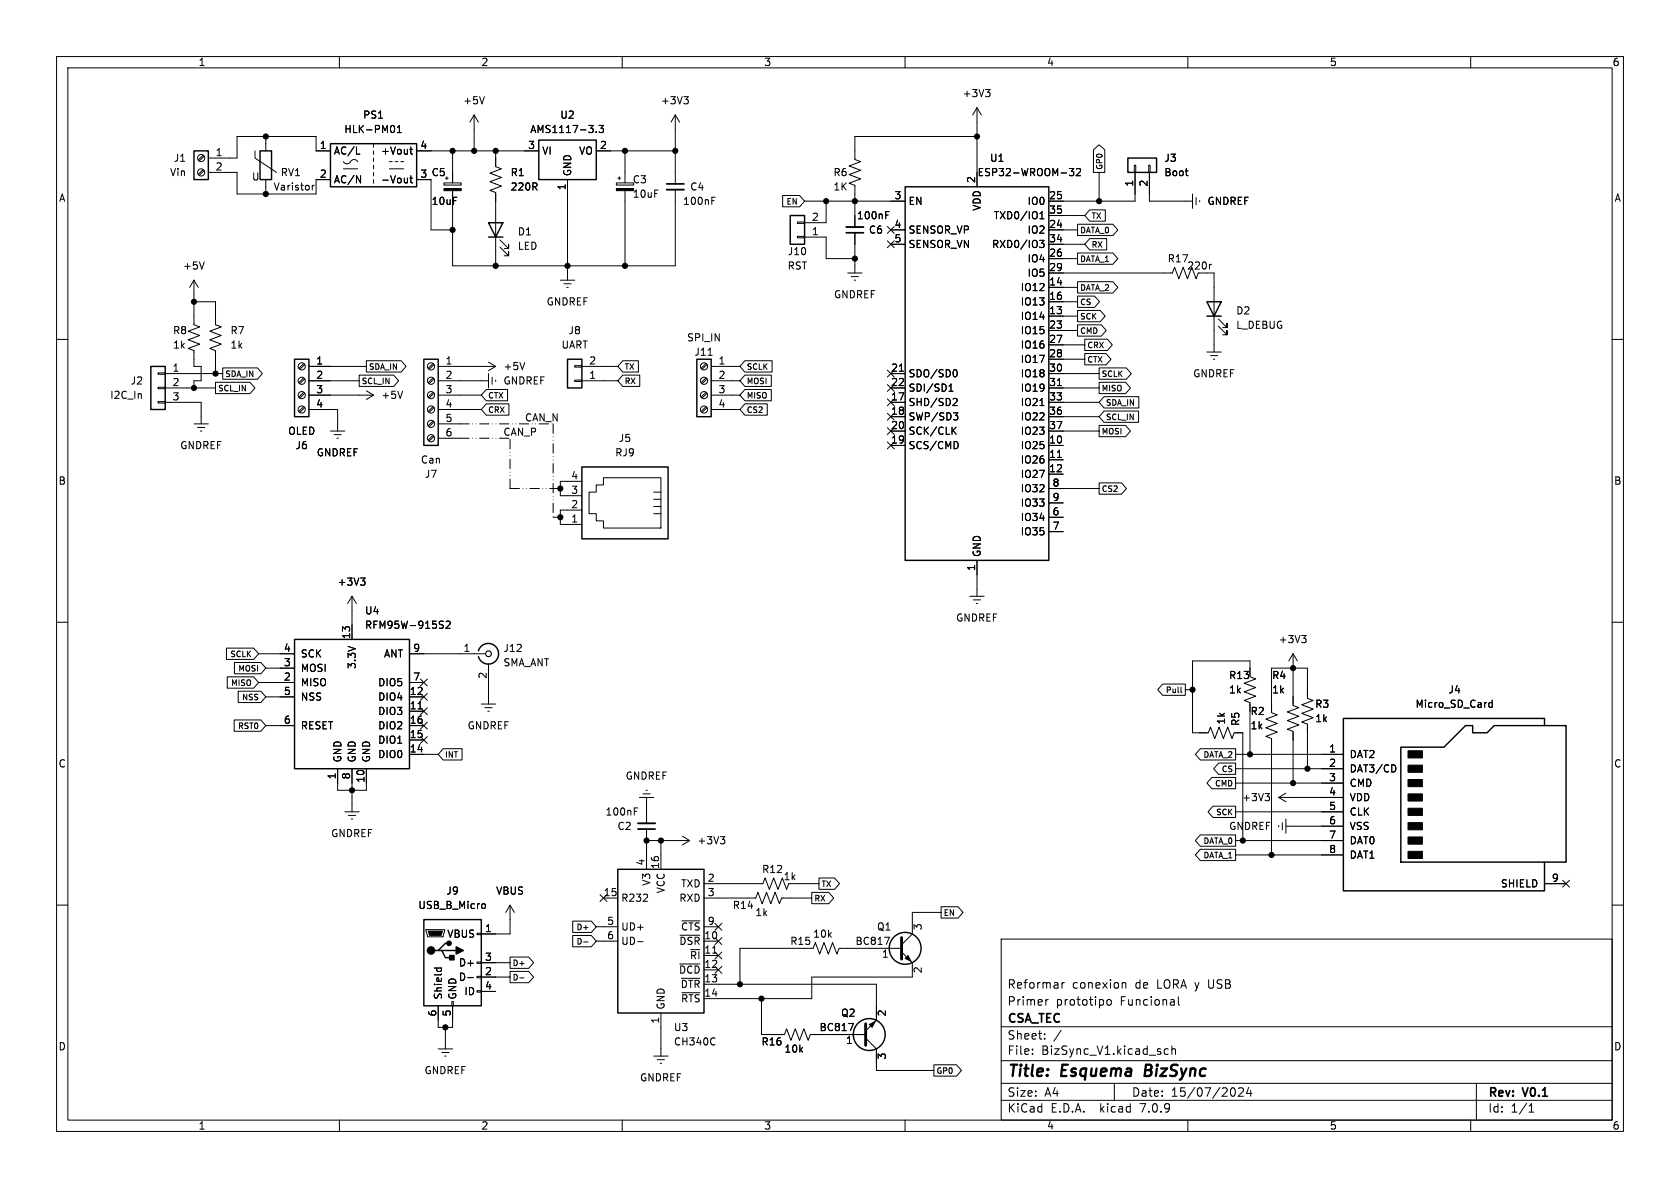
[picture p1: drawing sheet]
<svg xmlns="http://www.w3.org/2000/svg" width="297mm" height="210mm" viewBox="0 0 297 210" stroke-linecap="round" stroke-linejoin="round" font-family="sans-serif">
<g fill="none" stroke="#000" stroke-width=".18">
<path d="M10 10h277v190h-277zM12 12h273v186h-273zM60 10v2M85.6 17.1l-.4 1.3M110 10v2M120.9 17.1h.8l-.4 .5M121.4 17.6l.3 .2v.3l-.3 .3M160 10v2M172.7 19.1v13.9M172.7 19.1l-.7 1.2M172.7 19.1l.8 1.2M174.2 15.8h.8l-.4 .5"/>
<path d="M174.8 16.3l.2 .2v.3l-.2 .3M210 10v2M260 10v2M35.9 30l-.8 .8M35.9 27.4l-.8 .9M36.1 30.1l-.9 .9M36.1 27.6l-.9 .8M36.8 30.5h5.1v3.8h14v-2.5h2.5M45.1 26.7v1.2l3.8 2.6M47 24.1v2.6M47 31.8v2.5M55.2 32.8v.8"/>
<path d="M55.6 32.8l-.4 .2M58.4 26.7h-2.5v-2.6h-14v3.8h-5.1M60.7 28.6a.78 .78 0 0 0 .8 .3 .78 .78 0 0 0 .6-.5 .73 .73 0 0 1 1.1 .2M60.7 29.8h2.5M63 27.2h.6M63 31.1l.7 1.2v-1.2M66 25.4v.6M66 26.7v.6M66 27.9v.7M66 29.2v.6M66 30.5v.6M66 31.8v.6"/>
<path d="M68.8 29.8h2.6M68.8 28.6h.5M69.6 22.3l.2 .4-.2 .6M69.8 28.6h.6M70.2 23.4h.8M70.2 22.5l.4-.3v1.2M70.9 28.6h.5M72.4 31.5h.5M72.4 26.4h.5M72.6 26v1.1l.3 .1M72.6 31.1v1l.3 .2M73.7 31.8h2.5v8.8h3.8"/>
<path d="M73.7 26.7h21.5M78.5 32.3h3v.4h-3zM78.7 31.5h.5M80 26.7v5.6M83.8 20.3l-.7 1.3M83.8 20.3v6.4M83.8 20.3l.8 1.3M87.6 26.7v2.8l1 .3-2 .8 2 .8-2 .7 2 .8-2 .8 1 .3v13M100.3 31.8v17.7M105.4 26.7h14M105.4 23.3v.1M105.9 22.2h.8l-.4 .5 .3 .1v.5l-.2 .1-.5-.1"/>
<path d="M109 32.3h3v.4h-3zM109.2 31.5h.5M109.5 31.2v.6M110.5 26.7v5.6M110.5 33.7v13.3M119.4 20.3l-.8 1.3M119.4 20.3v12.2M119.4 33.5v13.5h-39.4v-13.3M119.4 20.3l.7 1.3M125.8 35.5h.5M125.8 34.9h.6M138.4 34.6h3l.8 1-.8 1h-3z"/>
<path d="M141 39.2h1.2v.3h-1.2zM142.2 35.6h17.8M146 35.6v3.8h-3.8M156.6 38h.4M156.6 37.4h.6M172.7 24.1h-21.6v4.1l1 .4-2 .7 2 .8-2 .8 2 .7-2 .8 1 .4v7.3M183.8 38.7h.8M183.8 37.8l.4-.4v1.3M185.4 38.1h6.4M189 29.8h.8l-.4 .5 .4 .1v.5l-.2 .2-.6-.2M190.3 29.9l.5-.1 .2 .4-.8 .9h.8M190.5 39.6h6.2l.9 1-.9 1h-6.2z"/>
<path d="M192.6 37.1h2.8v2h-2.8l-.8-1zM193.3 26.5l1-.9 1 .9v4h-2zM194.3 30.5v5.1M200.5 29.2h.3v1.3h-.3zM200.7 30.5v5.1h-15.3M203.1 29.2h.2v1.3h-.2zM203.2 30.5v5.1h7.6M209.5 30.2h.5M209.9 31.1h.1M210.8 34.3v2.5M211.5 34.9v1.3M212.1 35.4v.3"/>
<path d="M10 60h2M34.3 49.5v7.9l1 .4-2 .7 2 .8-2 .8 2 .7-2 .8 1 .4v2.8h1.3v2.5h-1.3v1.3M34.3 53.3h3.8v4.1l1 .4-2 .7 2 .8-2 .8 2 .7-2 .8 1 .4v4M34.3 49.5l-.8 1.3M34.3 49.5l.8 1.3M36.1 46.3l-.4 1.3M88.4 43.7l1.5 1.5v-.7v.7h-.7M88.4 42.4l1.5 1.5v-.7v.7h-.7M99.1 49.5h2.5M99.7 50.2h1.3M100.2 50.8h.3M141 41.8h1.2v.2h-1.2z"/>
<path d="M142.2 41.9h3.8v3.8h5.1M149.9 48.3h2.5M150.5 48.9h1.3M151 49.5h.3M151.1 41.1v7.2M156.9 40l1.2 1.2M156.9 42.6l1.2 1.2M157.5 40.6h2.5M157.5 43.2h2.5M158.1 40l-1.2 1.2M158.1 42.6l-1.2 1.2M183.8 42.5h.8l-.5 .5 .4 .1v.5l-.2 .2-.5-.1"/>
<path d="M185.4 48.3h21.9l.3-1.1 .8 2.1 .8-2.1 .7 2.1 .8-2.1 .8 2.1 .3-1M185.4 55.9h5.1M185.4 50.8h5.1M185.4 53.3h5.1M185.4 58.4h5.1M185.4 40.6h5.1M185.4 45.7h5.1M185.4 43.2h6.4M190.5 49.8h6.2l.9 1-.9 1h-6.2zM190.5 54.9h4l.9 1-.9 1h-4zM190.5 52.3h3l.9 1-.9 1h-3zM190.5 57.4h4.2l.9 1-.9 1h-4.2z"/>
<path d="M190.5 44.7h6.2l.9 1-.9 1h-6.2zM191.8 60h4l.8 1-.8 1h-4zM192.6 42.2h3v2h-3l-.8-1zM213.4 48.3h1.2v13.9M214.2 46.7l-.3 .1M215.4 57.7l1.5 1.5v-.8v.8h-.7M215.4 56.4l1.5 1.5v-.7v.7h-.7M285 60h2M27.9 71h1.3v.2h-1.3zM27.9 68.5h1.3v.2h-1.3zM27.9 65.9h1.3v.3h-1.3zM29.2 71.1h6.4v3.8"/>
<path d="M29.2 66h10.2M29.2 68.6h8.9M34.3 74.9h2.5M34.9 75.6h1.3M35.4 76.2h.3M38.1 67.6h6.1l.9 1-.9 1h-6.1zM39.4 65h6.1l.9 1-.9 1h-6.1zM53.7 71.9l-.9 .8M53.7 69.3l-.9 .9M53.7 66.8l-.9 .8M53.7 64.3l-.9 .8M53.9 72.1l-.9 .8"/>
<path d="M53.9 69.5l-.9 .9M53.9 67l-.9 .8M53.9 64.4l-.9 .9M54.6 64.8h10.2M54.6 67.3h8.9M54.6 69.9h11.4M54.6 72.4h5.1v3.8M58.4 76.2h2.6M59.1 76.8h1.2M59.6 77.5h.2M63.5 66.3h6.1l.9 1-.9 1h-6.1zM64.8 63.8h6.1l.9 1-.9 1h-6.1z"/>
<path d="M64.8 69.1l1.2 .8M66 69.9l-1.2 .7M71.2 69.2l-.5 1.2M76.6 77l-.9 .8M76.6 74.4l-.9 .9M76.6 71.9l-.9 .8M76.6 69.3l-.9 .9M76.6 66.8l-.9 .8M76.6 64.3l-.9 .8M76.7 77.1l-.8 .9M76.7 74.6l-.8 .8M76.7 72.1l-.8 .8"/>
<path d="M76.7 69.5l-.8 .9M76.7 67l-.8 .8M76.7 64.4l-.8 .9M77.5 64.8h10.1M77.5 67.3h8.9M77.5 69.9h7.6M77.5 72.4h7.6M77.5 74.9h3.8M77.5 77.5h3.8M86 68.8h3.7v2.1h-3.7l-.9-1zM86 71.4h4v2h-4l-.9-1zM86.4 64l1.2 .8"/>
<path d="M86.4 66v2.6M87 66.7v1.2M87.6 64.8l-1.2 .7M87.6 67.2v.2M92.8 64.1l-.5 1.2M101.6 64.6h1.3v.3h-1.3zM101.6 67.2h1.3v.2h-1.3zM102.9 64.8h6.3M102.9 67.3h6.3M110.1 63.8h2.8v2h-2.8l-.9-1zM110.1 66.3h3v2h-3l-.9-1zM124.8 71.9l-.8 .8"/>
<path d="M124.8 69.3l-.8 .9M124.8 66.8l-.8 .8M124.8 64.3l-.8 .8M125 72.1l-.9 .8M125 69.5l-.9 .9M125 67l-.9 .8M125 64.4l-.9 .9M125.2 62.8h.7M125.7 64.8h5.1M125.7 67.3h5.1M125.7 69.9h5.1M125.7 72.4h5.1"/>
<path d="M131.7 71.4h3.9v2h-3.9l-.9-1zM131.7 63.8h4.8v2h-4.8l-.9-1zM131.7 68.8h4.7v2.1h-4.7l-.9-1zM131.7 66.3h4.7v2h-4.7l-.9-1zM156.9 78.1l1.2 1.2M156.9 65.4l1.2 1.2M156.9 68l1.2 1.2M156.9 75.6l1.2 1.2M156.9 73.1l1.2 1.2M156.9 70.5l1.2 1.2M157.5 78.7h2.5M157.5 71.1h2.5"/>
<path d="M157.5 73.7h2.5M157.5 76.2h2.5M157.5 66h2.5M157.5 68.6h2.5M158.1 78.1l-1.2 1.2M158.1 65.4l-1.2 1.2M158.1 68l-1.2 1.2M158.1 75.6l-1.2 1.2M158.1 73.1l-1.2 1.2M158.1 70.5l-1.2 1.2M159 65.6h.7M167.8 69.2h.7"/>
<path d="M167.8 68.3l.3-.4v1.3M168.5 76.1l.5 .7M168.6 73h.7l-.4 .5 .4 .1v.4l-.2 .2h-.4M168.7 70.4l.4 .1 .1 .3-.8 .9h.8M168.8 65.3a.68 .68 0 0 1 .4 .7 .68 .68 0 0 1-.4 .6M169 75.5l-.7 .7M169.2 78.1l.2 .5-.2 .7M183.8 71.7h.8M185.4 63.5h6.4M185.4 78.7h2.6M185.4 71.1h8.9M185.4 73.7h8.9"/>
<path d="M185.4 76.2h8.9M185.4 66h8.9M185.4 68.6h8.9M185.4 61h6.4M186.9 68.2h.8M191.8 62.5h3.7l.9 1-.9 1h-3.7zM194.3 67.6h4.7l.9 1-.9 1h-4.7zM194.3 65h4.8l.9 1-.9 1h-4.8zM194.3 75.2h4.7l.9 1-.9 1h-4.7zM195.2 72.7h6.1v2h-6.1l-.9-1zM195.2 70.1h6.1v2h-6.1l-.9-1zM213.4 62.2h2.5"/>
<path d="M214 62.9h1.3M214.5 63.5h.3M102.9 90.2h-3.8v2.5h3.8M102.9 85.1h-3.8v2.5h3.8M104.1 87h1.3v-1.3h1.3v-1.2h10.1v8.8h-10.1v-1.2h-1.3v-1.3h-1.3zM115.6 90.8h1.2M115.6 89.5h1.2M115.6 88.3h1.2M115.6 87h1.2M172.7 99.1v6.3M185.4 81.3h2.6M185.4 83.8h2.6"/>
<path d="M185.4 91.4h2.6M185.4 94h2.6M185.4 86.4h8.9M185.4 88.9h2.6M186.9 80.9h.8M194.3 85.4h4l.8 1-.8 1h-4zM10 110h2M40 114.6h4.8l.9 1-.9 1h-4.8zM40.2 119.6h4.6l.9 1.1-.9 1h-4.6zM41.4 117.1h4.7l.9 1-.9 1h-4.7zM45.7 115.6h6.4M47 118.1h5.1"/>
<path d="M62.2 105.4v7.6M62.2 105.4l-.7 1.3M62.2 105.4l.8 1.3M63.7 102.2h.8l-.4 .5M64.3 102.7l.2 .2v.3l-.2 .2M72.4 115.6h13.5M77.9 110.4l.4 .1 .1 .3-.3 .3h-.3M77.9 109.8l.5 .1M78.9 109.9l.5-.1 .2 .4-.8 .9h.8M86.4 117.3v7.2M171.4 105.4h2.6M172.1 106h1.3"/>
<path d="M172.6 106.7h.2M221 119.6l1 .4-2 .8 2 .7-2 .8 2 .8-2 .7 1 .4v9.2M221 119.4v-2.6h-10.2v12.7h2.8l.4-1 .8 2.1 .7-2.1 .8 2.1 .7-2.1 .8 2.1 .4-1.1h1.5v19.1M228.6 115.6v9.1l1 .4-2 .8 2 .7-2 .8 2 .7-2 .8 1 .4v9.1M228.6 115.6l-.8 1.2M228.6 115.6l.8 1.2M230.1 112.3h.8l-.4 .5M230.7 112.8l.2 .3v.3l-.2 .2M285 110h2M41.4 127.3h4.7l.9 1-.9 1h-4.7zM42.1 122.2h4l.9 1-.9 1h-4zM45.7 120.7h6.4"/>
<path d="M47 123.2h5.1M47 128.3h5.1M59.7 135.9v3.8h5.1v-3.8M62.2 135.9v7.6M72.4 133.4h5.1M72.4 125.7h2.5M72.4 123.2h2.5M72.4 130.8h2.5M72.4 128.3h2.5M72.4 120.7h2.5M73.9 125.3h.7M74.3 122.6l1.2 1.2"/>
<path d="M74.3 130.2l1.2 1.2M74.3 127.7l1.2 1.2M74.3 120l1.2 1.3M74.3 125.1l1.2 1.2M75.5 122.6l-1.2 1.2M75.5 130.2l-1.2 1.2M75.5 127.7l-1.2 1.2M75.5 120l-1.2 1.3M75.5 125.1l-1.2 1.2M78.3 132.3h3.4v2.1h-3.4l-.8-1zM85.1 124.5h2.5M85.7 125.1h1.3"/>
<path d="M86.2 125.7h.3M114.2 139.7h.2M205.5 120.9h4v2h-4l-.8-1zM208.8 121.4v.9l.1 .1M209.5 121.9h1.3M212.2 132.3h6.2v2.1h-6.2l-.9-1zM214.2 137.4h4.2v2h-4.2l-.8-1zM215.4 134.9h3v2h-3l-.8-1zM218.4 133.4h19.1M218.4 135.9h19.1M218.4 138.4h19.1M231.1 135.9v-7.9l-1-.4 2.1-.7-2.1-.8 2.1-.8-2.1-.7 2.1-.8-1.1-.4v-5.3h-6.3v7.9l1 .4-2 .7 2 .8-2 .8 2 .7-2 .8 1 .4v20.5"/>
<path d="M246.5 135.3l.3 .4-.3 .7M263.2 124.8l.2 .2h.4M263.8 123.8v1.2M263.8 124.3l-.4-.1-.2 .2M10 160h2M61 143.5h2.5M61.6 144.1h1.3M62.1 144.8h.3M85.4 159.8h.3l.1 .2v.5l-.4 .1M106.1 158.1l1.2 1.3M106.7 158.8h2.5M107.3 158.1l-1.2 1.3"/>
<path d="M112.1 143.4h.5M112.1 142.8h.6M113 141h2.6M113.7 140.3h1.2M114.3 148.6h7.6M114.3 141v4.5M114.3 146.6v7.1M116.8 148.6v5.1M120.6 147.8l1.3 .8M121.9 148.6l-1.3 .8M124.5 156.2h10.4l.4-1 .7 2 .8-2 .7 2 .8-2 .8 2 .3-1M124.5 158.8h9.1l.4-1.1 .7 2.1 .8-2.1 .8 2.1 .7-2.1 .8 2.1 .4-1h5.3"/>
<path d="M127.4 147.9h.7l-.4 .5M127.9 148.4l.2 .2v.3l-.2 .3M139.7 156.2h5.1M143.5 157.7h3l.9 1.1-.9 1h-3zM144.8 155.2h2.7l.9 1-.9 1h-2.7zM212.2 147.6h6.2v2h-6.2l-.9-1zM212.2 150.1h6.2v2h-6.2l-.9-1zM214.4 142.5h4v2h-4l-.8-1zM218.4 143.5h19.1M218.4 148.6h19.1M218.4 151.1h19.1M223.7 140.3h.7l-.4 .5"/>
<path d="M224.2 140.8l.2 .2v.3l-.2 .2M226.1 141l1.2 .7M226.1 141h11.4M226.1 145.9v.3M226.7 145.4v1.3M227.3 140.2l-1.2 .8M227.3 146.1h10.2M227.3 144.8v2.5M273 156.2h3.9M276.3 155.6l1.2 1.2M277.5 155.6l-1.2 1.2M285 160h2"/>
<path d="M75.3 164.3h3.3v.3l-.2 1h-2.8zM76.8 171.1h1.2M77.3 171.1l-.1 .4M77.5 177.8v3.8h2.5v-3.8M78 171.1v.4M79.9 177h.2v.8h-.2zM82.7 172.8h1M84.3 175.1h.8v.3h-.8zM84.3 172.6h.8v.2h-.8zM84.3 170.1h.8v.2h-.8zM84.3 165h.8v.2h-.8zM85.1 172.7h5.1"/>
<path d="M85.1 170.2h5.1M85.1 175.3h2.5M90.2 171.7h3.3l.8 1-.8 1h-3.3zM90.2 169.2h3.3l.8 1-.8 1h-3.3zM90.2 160l-.8 1.3M90.2 160v5.1h-5.1M90.2 160l.7 1.3M91.9 172.9h.7M101.2 165.4h3.3l.9 1-.9 1h-3.3zM101.2 162.8h3.3l.9 1-.9 1h-3.3zM103.2 166.5h.7M105.4 166.4h3.8"/>
<path d="M105.4 163.8h3.8M112.7 166.5h1M116.8 179.1v7.6M120.2 170.4h3.5M120.2 165.3h3.5M120.5 172.9h3.2M120.5 175.5h3.2M120.5 162.8h3.2M124.5 174h30.4v6.3l-1.9 1.9M124.5 166.4h2.5M124.5 168.9h2.5M124.5 171.5h2.5"/>
<path d="M124.5 163.8h2.5M126 168.5h.7M126.4 165.8l1.2 1.2M126.4 163.2l1.2 1.2M126.4 170.8l1.2 1.3M126.4 168.3l1.2 1.2M127.6 165.8l-1.2 1.2M127.6 163.2l-1.2 1.2M127.6 170.8l-1.2 1.3M127.6 168.3l-1.2 1.2M134.6 176.5v6.4h4.1l.4-1 .7 2 .8-2 .8 2 .7-2 .8 2 .4-1h1.5M156.4 165.7h.8l-.5 1.2"/>
<path d="M159.4 168.3l1.9 1.9v2.5h-17.8v3.8h-19M159.4 167.6h-11.1l-.3 1.1-.8-2.1-.8 2.1-.7-2.1-.8 2.1-.8-2.1-.3 1h-13v6.4M166.4 160.3h3l.8 1-.8 1h-3zM166.4 161.3h-5.1v3.8l-1.9 1.9M177 166h108v32h-108zM184.9 176.7v1M185.3 176.7l-.3 .1-.1 .2M187.7 173.7v1M188.2 173.7l-.3 .1-.2 .2M195.7 176.8l.3-.1 .4 .1 .1 .6-.2 .2-.3 .1-.3-.1zM198.5 173.8h.5v.9M208.3 176.2v1.3l.2 .2"/>
<path d="M60 198v2M77.5 185.4h2.5M78.1 186.1h1.3M78.6 186.7h.3M78.7 181.6v3.8M110 198v2M115.6 186.7h2.5M116.2 187.3h1.3M116.7 188h.3M126.3 183.5l.1 .1M126.4 184.6l-.1 .1M147.3 182.9h5.7"/>
<path d="M150 180.9h.9l-.6 1.3M153 183.5l1.9 1.9v3.8h10.2M160 198v2M165.1 188.2h4l.9 1-.9 1h-4zM177 194.5h108M177 191.5h108M177 187.5h108M177 181.5h108M182.5 186.3v.1M182.5 185.5v.1M184.7 183.6v.1M184.7 182.8v.1"/>
<path d="M187.6 182.1l-1.3 2M197 191.5v3M206.5 185.5l-.4-.1-.3 .3v.4l.2 .2h.5M207.2 185.5l.2-.1 .3 .1 .1 .9M207.2 184.9v1.5M210 198v2M218 192.3a.94 .94 0 0 1 0 1.5M219 192.4l.5-.1 .2 .1 .1 .3-.9 1.1h.9M220.7 192.2l-.3 1.1h.9M221.1 192.8v1M260 198v2M261 191.5v6.5"/>
<path d="M270.3 196.6h.9M270.3 195.5l.4-.4v1.5"/>
<circle cx="35.6" cy="30.5" r=".63"/>
<circle cx="35.6" cy="27.9" r=".63"/>
<circle cx="53.3" cy="69.8" r=".63"/>
<circle cx="53.3" cy="64.8" r=".63"/>
<circle cx="53.3" cy="72.4" r=".63"/>
<circle cx="53.3" cy="67.3" r=".63"/>
<circle cx="76.2" cy="77.5" r=".63"/>
<circle cx="76.2" cy="72.4" r=".63"/>
<circle cx="76.2" cy="64.8" r=".63"/>
<circle cx="76.2" cy="69.8" r=".63"/>
<circle cx="76.2" cy="67.3" r=".63"/>
<circle cx="76.2" cy="74.9" r=".63"/>
<circle cx="124.5" cy="72.4" r=".63"/>
<circle cx="124.5" cy="67.3" r=".63"/>
<circle cx="124.5" cy="69.8" r=".63"/>
<circle cx="124.5" cy="64.8" r=".63"/>
</g>
<path d="M202.6 188.2l-.3 2h.8" fill="none" stroke="#000" stroke-width=".4"/>
<g fill="none" stroke="#000" stroke-width=".25">
<path d="M34.3 26.7h2.5v5.1h-2.5zM46 26.7h2v5.1h-2zM58.4 25.4h15.3v7.6h-15.3zM86.4 39.4h2.5l-1.3 2.5zM95.2 24.8h10.2v7h-10.2zM139.7 38.1h2.5v5.1h-2.5zM160 33h25.4v66.1h-25.4zM199.4 27.9h5.1v2.6h-5.1zM86.4 41.9h2.5M213.4 53.3h2.5l-1.3 2.6zM213.4 55.9h2.5M26.7 64.8h2.5v7.6h-2.5z"/>
<path d="M52.1 63.5h2.5v10.2h-2.5zM74.9 63.5h2.6v15.2h-2.6zM100.3 63.5h2.6v5.1h-2.6zM123.2 63.5h2.5v10.2h-2.5zM102.9 82.6h15.2v12.7h-15.2zM52.1 113h20.3v22.9h-20.3zM84.6 115.1a1.81 1.81 0 0 1 2.8-1 1.81 1.81 0 0 1 0 2.9 1.81 1.81 0 0 1-2.8-.9M247.6 132.1h7.7l3.8-3.8h1.2v1.2h2.6l1.3-1.2h12.7v24.1h-29.3zM273 128.3v-1.3h-35.5v30.5h35.5v-5.1M109.2 153.7h15.3v25.4h-15.3zM74.9 162.6h10.2v15.2h-10.2zM77.5 168h.6l.6 1.3h1.3"/>
<path d="M78.1 168h2.5M79.4 166.8h-.7l-1.2 1.2h-.7"/>
<circle cx="160" cy="167.6" r="2.82"/>
<circle cx="153.7" cy="182.9" r="2.82"/>
</g>
<g fill="#000" stroke="#000" stroke-width=".18">
<path d="M78.5 33.3h3v.4h-3zM109 33.3h3v.4h-3zM248.9 137.8h2.6v1.3h-2.6zM248.9 135.3h2.6v1.2h-2.6zM248.9 132.7h2.6v1.3h-2.6zM248.9 150.5h2.6v1.3h-2.6zM248.9 148h2.6v1.2h-2.6zM248.9 145.4h2.6v1.3h-2.6zM248.9 142.9h2.6v1.2h-2.6zM248.9 140.3h2.6v1.3h-2.6zM75.7 164.6h2.5l-.2 .8h-2.1zM160 169.4l.5-.5 .5 1z"/>
<path d="M153.7 181.1l1-.5-.5 1z"/>
<circle cx="47" cy="24.1" r=".46"/>
<circle cx="47" cy="34.3" r=".46"/>
<circle cx="80" cy="26.7" r=".46"/>
<circle cx="83.8" cy="26.7" r=".46"/>
<circle cx="87.6" cy="26.7" r=".46"/>
<circle cx="110.5" cy="26.7" r=".46"/>
<circle cx="119.4" cy="26.7" r=".46"/>
<circle cx="146" cy="35.6" r=".46"/>
<circle cx="151.1" cy="35.6" r=".46"/>
<circle cx="172.7" cy="24.1" r=".46"/>
<circle cx="194.3" cy="35.6" r=".46"/>
<circle cx="34.3" cy="53.3" r=".46"/>
<circle cx="80" cy="40.6" r=".46"/>
<circle cx="87.6" cy="47" r=".46"/>
<circle cx="100.3" cy="47" r=".46"/>
<circle cx="110.5" cy="47" r=".46"/>
<circle cx="151.1" cy="45.7" r=".46"/>
<circle cx="34.3" cy="68.6" r=".46"/>
<circle cx="38.1" cy="66" r=".46"/>
<circle cx="99.1" cy="91.4" r=".46"/>
<circle cx="99.1" cy="86.4" r=".46"/>
<circle cx="228.6" cy="118.1" r=".46"/>
<circle cx="62.2" cy="139.7" r=".46"/>
<circle cx="210.8" cy="121.9" r=".46"/>
<circle cx="221" cy="133.4" r=".46"/>
<circle cx="228.6" cy="138.4" r=".46"/>
<circle cx="231.1" cy="135.9" r=".46"/>
<circle cx="114.3" cy="148.6" r=".46"/>
<circle cx="116.8" cy="148.6" r=".46"/>
<circle cx="219.7" cy="148.6" r=".46"/>
<circle cx="224.8" cy="151.1" r=".46"/>
<circle cx="130.8" cy="174" r=".46"/>
<circle cx="134.6" cy="176.5" r=".46"/>
<circle cx="78.7" cy="181.6" r=".46"/>
</g>
<path d="M159.4 165.7v3.8M153 181v3.8" fill="none" stroke="#000" stroke-width=".51"/>
<path d="M117.9 33.5h3M149.6 40.1h3.1M112.8 145.5h3" fill="none" stroke="#000" stroke-width=".33"/>
<path d="M117.9 32.5h3M149.6 41.1h3.1M112.8 146.6h3" fill="none" stroke="#000" stroke-width=".3"/>
<g fill="#000" stroke="#000" stroke-width=".25">
<path d="M79.5 168.9h.8v.8h-.8zM80.6 167.4l1.3 .6-1.3 .7z"/>
<circle cx="76.2" cy="168" r=".63"/>
<circle cx="79.4" cy="166.8" r=".38"/>
</g>
<circle cx="86.4" cy="115.6" r=".51" fill="none" stroke="#000" stroke-width=".2"/>
<path d="M81.3 77.5h8.9M81.3 74.9h16.5M97.8 74.9v16.5M90.2 86.4v-8.9M90.2 86.4h8.9M99.1 91.4h-1.3" fill="none" stroke="#000" stroke-width=".18" stroke-dasharray="1.7 .6 0 .6 0 .6"/>
<g font-size="2.8">
<text x="178" y="190.9">Title:</text>
<text x="187.7" y="190.9">Esquema</text>
<text x="203.2" y="190.9">BizSync</text>
</g>
<g font-size="2.1">
<text x="178" y="178">Primer</text>
<text x="178" y="175">Reformar</text>
<text x="186.7" y="178">prototipo</text>
<text x="189.5" y="175">conexion</text>
<text x="198.1" y="178">Funcional</text>
<text x="200.7" y="175">de</text>
<text x="204.7" y="175">LORA y USB</text>
<text x="178" y="184">Sheet:</text>
<text x="178" y="181.2">CSA_TEC</text>
<text x="178" y="186.7">File:</text>
<text x="184.1" y="186.7">BizSync_V1.kicad_sch</text>
<text x="178" y="196.9">KiCad</text>
<text x="178" y="194.1">Size:</text>
<text x="184.7" y="194.1">A4</text>
<text x="185.7" y="196.9">E.D.A.</text>
<text x="194.6" y="196.9">kicad</text>
<text x="200" y="194.1">Date:</text>
<text x="201.8" y="196.9">7.0.9</text>
<text x="207" y="194.1">15/07/2024</text>
<text x="263" y="194.3">Rev:</text>
<text x="263" y="196.9">Id:</text>
<text x="267.1" y="196.9">1/1</text>
<text x="269.4" y="194.3">V0.1</text>
</g>
<g font-size="1.8">
<text x="35" y="11.9">1</text>
<text x="85" y="11.9">2</text>
<text x="135" y="11.9">3</text>
<text x="185" y="11.9">4</text>
<text x="235" y="11.9">5</text>
<text x="285" y="11.9">6</text>
<text x="170.1" y="17.4">+3V3</text>
<text x="60.8" y="23.7">HLK-PM01</text>
<text x="64.1" y="21.2">PS1</text>
<text x="81.8" y="18.6">+5V</text>
<text x="93.6" y="23.7">AMS1117-3.3</text>
<text x="99" y="21.2">U2</text>
<text x="116.7" y="18.6">+3V3</text>
<text x="30.6" y="28.8">J1</text>
<text x="38" y="27.7">1</text>
<text x="56.4" y="26.4">1</text>
<text x="58.9" y="27.5">AC/L</text>
<text x="67.3" y="27.5">+Vout</text>
<text x="74.2" y="26.4">4</text>
<text x="93.3" y="26.4">3</text>
<text x="95.8" y="27.5">VI</text>
<text x="102.3" y="27.5">VO</text>
<text x="106" y="26.4">2</text>
<text x="174.9" y="28.8">U1</text>
<text x="205.7" y="28.8">J3</text>
<text x="10.3" y="35.9">A</text>
<text x="30" y="31.3">Vin</text>
<text x="38" y="30.2">2</text>
<text x="44.4" y="32.1">U</text>
<text x="48.3" y="33.9">Varistor</text>
<text x="49.5" y="31.3">RV1</text>
<text x="56.4" y="31.5">2</text>
<text x="58.9" y="32.6">AC/N</text>
<text x="67.3" y="32.6">-Vout</text>
<text x="74.2" y="31.5">3 C5</text>
<text x="90.2" y="31.3">R1</text>
<text x="90.2" y="33.9">220R</text>
<text x="100.1" y="33.7" transform="rotate(-90 100.1 33.7)">1</text>
<text x="101.2" y="31.2" transform="rotate(-90 101.2 31.2)">GND</text>
<text x="111.8" y="32.6">C3</text>
<text x="111.8" y="35.2">10uF</text>
<text x="121.9" y="33.9">C4</text>
<text x="147.2" y="31.3">R6</text>
<text x="147.2" y="33.9">1K</text>
<text x="158" y="35.3">3</text>
<text x="172.5" y="32.5" transform="rotate(-90 172.5 32.5)">2</text>
<text x="172.7" y="31.3">ESP32-WROOM-32</text>
<text x="185.4" y="35.3">25</text>
<text x="200.4" y="33.1" transform="rotate(-90 200.4 33.1)">1</text>
<text x="202.9" y="33.1" transform="rotate(-90 202.9 33.1)">2</text>
<text x="205.7" y="31.3">Boot</text>
<text x="285.3" y="35.9">A</text>
<text x="76.2" y="36.4">10uF</text>
<text x="91.4" y="41.8">D1</text>
<text x="120.7" y="36.4">100nF</text>
<text x="143.4" y="41.7">1</text>
<text x="143.4" y="39.1">2</text>
<text x="151.4" y="39">100nF</text>
<text x="153.5" y="41.5">C6</text>
<text x="158" y="40.4">4</text>
<text x="160.5" y="36.4">EN</text>
<text x="160.5" y="41.5">SENSOR_VP</text>
<text x="173.6" y="37.4" transform="rotate(-90 173.6 37.4)">VDD</text>
<text x="175.6" y="39">TXD0/IO1</text>
<text x="181.6" y="41.5">IO2</text>
<text x="181.6" y="36.4">IO0</text>
<text x="185.4" y="40.4">24</text>
<text x="185.4" y="37.8">35</text>
<text x="213.4" y="36.4">GNDREF</text>
<text x="32.3" y="47.9">+5V</text>
<text x="91.4" y="44.4">LED</text>
<text x="139.1" y="47.9">RST</text>
<text x="139.2" y="45.3">J10</text>
<text x="158" y="42.9">5</text>
<text x="160.5" y="44">SENSOR_VN</text>
<text x="175.3" y="44">RXD0/IO3</text>
<text x="181.6" y="46.6">IO4</text>
<text x="185.4" y="45.5">26</text>
<text x="185.4" y="42.9">34</text>
<text x="206.3" y="46.6">R17</text>
<text x="209.8" y="47.9">220r</text>
<text x="147.3" y="52.9">GNDREF</text>
<text x="180.4" y="51.7">IO12</text>
<text x="181.6" y="49.1">IO5</text>
<text x="185.4" y="50.5">14</text>
<text x="185.4" y="53.1">16</text>
<text x="185.4" y="48">29</text>
<text x="30.5" y="59.3">R8</text>
<text x="40.6" y="59.3">R7</text>
<text x="96.5" y="54.2">GNDREF</text>
<text x="100.4" y="59.3">J8</text>
<text x="180.4" y="56.7">IO14</text>
<text x="180.4" y="54.2">IO13</text>
<text x="180.4" y="59.3">IO15</text>
<text x="185.4" y="55.6">13</text>
<text x="185.4" y="58.2">23</text>
<text x="218.4" y="55.8">D2</text>
<text x="218.4" y="58.3">L_DEBUG</text>
<text x="30.4" y="65.8">1</text>
<text x="30.5" y="61.8">1k</text>
<text x="40.6" y="61.8">1k</text>
<text x="55.8" y="64.5">1</text>
<text x="78.7" y="64.5">1</text>
<text x="88.9" y="65.6">+5V</text>
<text x="99.2" y="61.8">UART</text>
<text x="104.1" y="64.5">2</text>
<text x="121.4" y="60.6">SPI_IN</text>
<text x="122.7" y="63.1">J11</text>
<text x="126.9" y="64.5">1</text>
<text x="157.4" y="65.8">21</text>
<text x="180.4" y="61.8">IO16</text>
<text x="180.4" y="64.4">IO17</text>
<text x="185.4" y="60.7">27</text>
<text x="185.4" y="63.2">28</text>
<text x="185.4" y="65.8">30</text>
<text x="19.4" y="70.7">I2C_In</text>
<text x="23" y="68.2">J2</text>
<text x="30.4" y="68.3">2</text>
<text x="30.4" y="70.9">3</text>
<text x="55.8" y="67.1">2</text>
<text x="55.8" y="69.6">3</text>
<text x="67.3" y="70.7">+5V</text>
<text x="78.7" y="67.1">2</text>
<text x="78.7" y="69.6">3</text>
<text x="88.9" y="68.2">GNDREF</text>
<text x="104.1" y="67.1">1</text>
<text x="126.9" y="67.1">2</text>
<text x="126.9" y="69.6">3</text>
<text x="157.4" y="70.9">17</text>
<text x="157.4" y="68.3">22</text>
<text x="160.5" y="72">SHD/SD2</text>
<text x="160.5" y="66.9">SDO/SD0</text>
<text x="160.5" y="69.4">SDI/SD1</text>
<text x="180.4" y="66.9">IO18</text>
<text x="180.4" y="69.4">IO19</text>
<text x="180.4" y="72">IO21</text>
<text x="185.4" y="68.3">31</text>
<text x="185.4" y="70.9">33</text>
<text x="210.8" y="66.9">GNDREF</text>
<text x="50.8" y="77.1">OLED</text>
<text x="55.8" y="72.1">4</text>
<text x="78.7" y="72.1">4</text>
<text x="78.7" y="74.7">5</text>
<text x="78.7" y="77.2">6</text>
<text x="88.9" y="77.1">CAN_P</text>
<text x="92.7" y="74.6">CAN_N</text>
<text x="126.9" y="72.1">4</text>
<text x="157.4" y="73.4">18</text>
<text x="157.4" y="75.9">20</text>
<text x="160.5" y="74.5">SWP/SD3</text>
<text x="160.5" y="77.1">SCK/CLK</text>
<text x="180.4" y="74.5">IO22</text>
<text x="180.4" y="77.1">IO23</text>
<text x="185.4" y="73.4">36</text>
<text x="185.4" y="75.9">37</text>
<text x="31.8" y="79.6">GNDREF</text>
<text x="52.1" y="79.6">J6</text>
<text x="55.9" y="80.9">GNDREF</text>
<text x="74.3" y="82.1">Can</text>
<text x="108.7" y="80.9">RJ9</text>
<text x="109.3" y="78.3">J5</text>
<text x="157.4" y="78.5">19</text>
<text x="160.5" y="79.6">SCS/CMD</text>
<text x="180.4" y="79.6">IO25</text>
<text x="180.4" y="82.1">IO26</text>
<text x="185.4" y="78.5">10</text>
<text x="185.4" y="81">11</text>
<text x="185.4" y="83.6">12</text>
<text x="10.3" y="85.9">B</text>
<text x="75" y="84.7">J7</text>
<text x="100.9" y="89.9">2</text>
<text x="100.9" y="87.4">3</text>
<text x="100.9" y="84.8">4</text>
<text x="180.4" y="84.7">IO27</text>
<text x="180.4" y="87.2">IO32</text>
<text x="180.4" y="89.8">IO33</text>
<text x="186" y="86.1">8</text>
<text x="186" y="88.6">9</text>
<text x="285.3" y="85.9">B</text>
<text x="100.9" y="92.5">1</text>
<text x="180.4" y="92.3">IO34</text>
<text x="180.4" y="94.8">IO35</text>
<text x="186" y="91.2">6</text>
<text x="186" y="93.7">7</text>
<text x="172.5" y="101" transform="rotate(-90 172.5 101)">1</text>
<text x="173.6" y="98.6" transform="rotate(-90 173.6 98.6)">GND</text>
<text x="59.6" y="103.7">+3V3</text>
<text x="62" y="113.1" transform="rotate(-90 62 113.1)">13</text>
<text x="64.4" y="108.8">U4</text>
<text x="64.4" y="111.4">RFM95W-915S2</text>
<text x="168.9" y="110.1">GNDREF</text>
<text x="226" y="113.9">+3V3</text>
<text x="50.1" y="117.9">3</text>
<text x="50.1" y="115.3">4</text>
<text x="53.1" y="119">MOSI</text>
<text x="53.1" y="116.4">SCK</text>
<text x="63.1" y="118.4" transform="rotate(-90 63.1 118.4)">3.3V</text>
<text x="67.8" y="116.4">ANT</text>
<text x="73" y="115.3">9</text>
<text x="81.8" y="115.3">1</text>
<text x="88.9" y="115.5">J12</text>
<text x="88.9" y="118">SMA_ANT</text>
<text x="50.1" y="120.4">2</text>
<text x="50.1" y="122.9">5</text>
<text x="53.1" y="121.5">MISO</text>
<text x="53.1" y="124.1">NSS</text>
<text x="66.8" y="124.1">DIO4</text>
<text x="66.8" y="121.5">DIO5</text>
<text x="72.3" y="125.5">11</text>
<text x="72.3" y="122.9">12</text>
<text x="73" y="120.4">7</text>
<text x="86.1" y="120.1" transform="rotate(-90 86.1 120.1)">2</text>
<text x="217.2" y="120.2">R13</text>
<text x="217.2" y="122.8">1k</text>
<text x="224.8" y="120.2">R4</text>
<text x="224.8" y="122.8">1k</text>
<text x="232.4" y="125.3">R3</text>
<text x="250.1" y="125.3">Micro_SD_Card</text>
<text x="256" y="122.8">J4</text>
<text x="50.1" y="128">6</text>
<text x="53.1" y="129.1">RESET</text>
<text x="66.8" y="126.6">DIO3</text>
<text x="66.8" y="131.7">DIO1</text>
<text x="66.8" y="129.1">DIO2</text>
<text x="72.3" y="130.6">15</text>
<text x="72.3" y="128">16</text>
<text x="82.6" y="129.1">GNDREF</text>
<text x="216.8" y="128.2" transform="rotate(-90 216.8 128.2)">1k</text>
<text x="219.3" y="128.4" transform="rotate(-90 219.3 128.4)">R5</text>
<text x="221" y="126.6">R2</text>
<text x="221" y="129.1">1k</text>
<text x="232.4" y="127.9">1k</text>
<text x="10.3" y="135.9">C</text>
<text x="59.4" y="137.9" transform="rotate(-90 59.4 137.9)">1</text>
<text x="60.6" y="134.9" transform="rotate(-90 60.6 134.9)">GND</text>
<text x="62" y="137.9" transform="rotate(-90 62 137.9)">8</text>
<text x="63.1" y="134.9" transform="rotate(-90 63.1 134.9)">GND</text>
<text x="65.6" y="134.9" transform="rotate(-90 65.6 134.9)">GND</text>
<text x="66.8" y="134.2">DIO0</text>
<text x="72.3" y="133.1">14</text>
<text x="234.9" y="133.1">1</text>
<text x="234.9" y="135.6">2</text>
<text x="238.5" y="134.2">DAT2</text>
<text x="238.5" y="136.8">DAT3/CD</text>
<text x="285.3" y="135.9">C</text>
<text x="64.5" y="138.5" transform="rotate(-90 64.5 138.5)">10</text>
<text x="110.5" y="138">GNDREF</text>
<text x="219.5" y="141.8">+3V3</text>
<text x="234.9" y="138.2">3</text>
<text x="234.9" y="140.7">4</text>
<text x="234.9" y="143.3">5</text>
<text x="238.5" y="139.3">CMD</text>
<text x="238.5" y="141.8">VDD</text>
<text x="58.4" y="148.2">GNDREF</text>
<text x="107" y="144.4">100nF</text>
<text x="109.1" y="146.9">C2</text>
<text x="123.2" y="149.5">+3V3</text>
<text x="217.2" y="146.9">GNDREF</text>
<text x="234.9" y="145.8">6</text>
<text x="234.9" y="148.3">7</text>
<text x="238.5" y="144.4">CLK</text>
<text x="238.5" y="146.9">VSS</text>
<text x="238.5" y="149.5">DAT0</text>
<text x="114" y="153.1" transform="rotate(-90 114 153.1)">4</text>
<text x="116.6" y="153.7" transform="rotate(-90 116.6 153.7)">16</text>
<text x="125" y="156">2</text>
<text x="134.6" y="154.5">R12</text>
<text x="138.4" y="155.8">1k</text>
<text x="234.9" y="150.9">8</text>
<text x="238.5" y="152">DAT1</text>
<text x="274.2" y="156">9</text>
<text x="73.9" y="160.9">USB_B_Micro</text>
<text x="78.8" y="158.3">J9</text>
<text x="87.6" y="158.3">VBUS</text>
<text x="106.6" y="158.5">15</text>
<text x="109.7" y="159.6">R232</text>
<text x="115.2" y="156.7" transform="rotate(-90 115.2 156.7)">V3</text>
<text x="117.7" y="158" transform="rotate(-90 117.7 158)">VCC</text>
<text x="120" y="159.6">RXD</text>
<text x="120.3" y="157.1">TXD</text>
<text x="125" y="158.5">3</text>
<text x="129.4" y="160.9">R14</text>
<text x="265.2" y="157.1">SHIELD</text>
<text x="79" y="166">VBUS</text>
<text x="85.7" y="164.8">1</text>
<text x="107.2" y="163.6">5</text>
<text x="107.2" y="166.1">6</text>
<text x="109.7" y="164.7">UD+</text>
<text x="109.7" y="167.2">UD-</text>
<text x="120" y="167.2">~{DSR}</text>
<text x="120.3" y="164.7">~{CTS}</text>
<text x="124.4" y="166.1">10</text>
<text x="125" y="163.6">9</text>
<text x="133.4" y="162.2">1k</text>
<text x="139.6" y="167.2">R15</text>
<text x="143.7" y="166">10k</text>
<text x="151.1" y="167.2">BC817</text>
<text x="154.9" y="164.7">Q1</text>
<text x="163.3" y="164.5" transform="rotate(-90 163.3 164.5)">3</text>
<text x="81" y="173.6">D-</text>
<text x="81" y="171">D+</text>
<text x="85.7" y="172.5">2</text>
<text x="85.7" y="169.9">3</text>
<text x="119.9" y="172.3">~{DCD}</text>
<text x="121.9" y="169.8">~{RI}</text>
<text x="124.4" y="168.7">11</text>
<text x="124.4" y="171.2">12</text>
<text x="124.4" y="173.7">13</text>
<text x="155.8" y="169.6">1</text>
<text x="163.3" y="172.2" transform="rotate(-90 163.3 172.2)">2</text>
<text x="77.2" y="179.8" transform="rotate(-90 77.2 179.8)">6</text>
<text x="78.3" y="176.8" transform="rotate(-90 78.3 176.8)">Shield</text>
<text x="79.8" y="179.8" transform="rotate(-90 79.8 179.8)">5</text>
<text x="80.9" y="176.8" transform="rotate(-90 80.9 176.8)">GND</text>
<text x="82" y="176.1">ID</text>
<text x="85.7" y="175">4</text>
<text x="117.7" y="178.6" transform="rotate(-90 117.7 178.6)">GND</text>
<text x="120.2" y="174.9">~{DTR}</text>
<text x="120.3" y="177.4">~{RTS}</text>
<text x="124.4" y="176.3">14</text>
<text x="148.6" y="179.9">Q2</text>
<text x="156.9" y="179.8" transform="rotate(-90 156.9 179.8)">2</text>
<text x="10.3" y="185.9">D</text>
<text x="116.6" y="181" transform="rotate(-90 116.6 181)">1</text>
<text x="119" y="182.5">U3</text>
<text x="119" y="185">CH340C</text>
<text x="134.5" y="185">R16</text>
<text x="144.8" y="182.5">BC817</text>
<text x="149.5" y="184.9">1</text>
<text x="285.3" y="185.9">D</text>
<text x="74.9" y="190.1">GNDREF</text>
<text x="113" y="191.4">GNDREF</text>
<text x="138.6" y="186.3">10k</text>
<text x="156.9" y="187.4" transform="rotate(-90 156.9 187.4)">3</text>
<text x="35" y="199.9">1</text>
<text x="85" y="199.9">2</text>
<text x="135" y="199.9">3</text>
<text x="185" y="199.9">4</text>
<text x="235" y="199.9">5</text>
<text x="285" y="199.9">6</text>
</g>
<g font-size="1.4">
<text x="195.1" y="30.1" transform="rotate(-90 195.1 30.1)">GP0</text>
<text x="138.9" y="36.4">EN</text>
<text x="190.9" y="41.4">DATA_0</text>
<text x="192.9" y="38.9">TX</text>
<text x="190.9" y="46.5">DATA_1</text>
<text x="192.9" y="44">RX</text>
<text x="190.9" y="51.6">DATA_2</text>
<text x="190.9" y="56.7">SCK</text>
<text x="190.9" y="54.1">CS</text>
<text x="190.9" y="59.2">CMD</text>
<text x="65.1" y="65.6">SDA_IN</text>
<text x="110.3" y="65.6">TX</text>
<text x="131.9" y="65.6">SCLK</text>
<text x="192.1" y="64.3">CTX</text>
<text x="192.1" y="61.8">CRX</text>
<text x="38.5" y="69.4">SCL_IN</text>
<text x="39.7" y="66.8">SDA_IN</text>
<text x="63.9" y="68.1">SCL_IN</text>
<text x="86.2" y="70.7">CTX</text>
<text x="110.3" y="68.1">RX</text>
<text x="131.9" y="70.7">MISO</text>
<text x="131.9" y="68.1">MOSI</text>
<text x="194.7" y="69.4">MISO</text>
<text x="194.7" y="66.8">SCLK</text>
<text x="195.4" y="71.9">SDA_IN</text>
<text x="86.2" y="73.2">CRX</text>
<text x="131.9" y="73.2">CS2</text>
<text x="194.7" y="77">MOSI</text>
<text x="195.4" y="74.5">SCL_IN</text>
<text x="194.7" y="87.2">CS2</text>
<text x="40.6" y="116.4">SCLK</text>
<text x="42" y="118.9">MOSI</text>
<text x="40.7" y="121.5">MISO</text>
<text x="42.7" y="124">NSS</text>
<text x="206" y="122.7">Pull</text>
<text x="41.9" y="129.1">RST0</text>
<text x="78.6" y="134.2">INT</text>
<text x="212.6" y="134.2">DATA_2</text>
<text x="215.9" y="136.7">CS</text>
<text x="214.7" y="139.2">CMD</text>
<text x="212.6" y="149.4">DATA_0</text>
<text x="214.9" y="144.3">SCK</text>
<text x="212.6" y="151.9">DATA_1</text>
<text x="143.9" y="159.6">RX</text>
<text x="145.2" y="157">TX</text>
<text x="101.8" y="167.2">D-</text>
<text x="101.8" y="164.6">D+</text>
<text x="166.7" y="162.1">EN</text>
<text x="90.5" y="173.5">D-</text>
<text x="90.5" y="171">D+</text>
<text x="165.5" y="190">GP0</text>
</g>
</svg>
